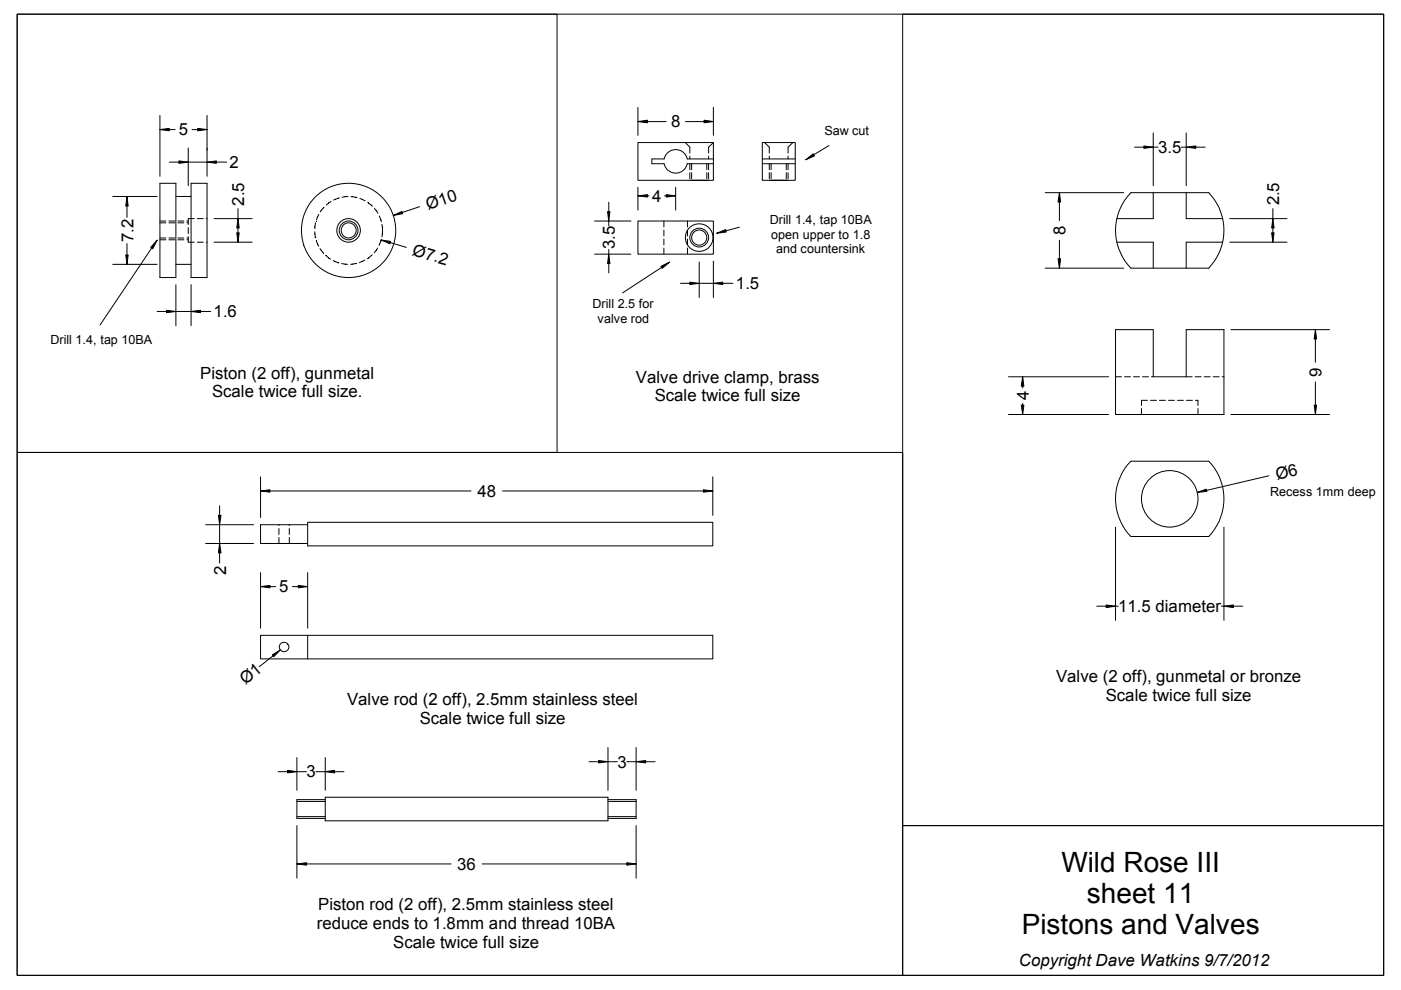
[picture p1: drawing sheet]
<svg xmlns="http://www.w3.org/2000/svg" width="297mm" height="210mm" viewBox="0 0 297 210" stroke-linecap="round" stroke-linejoin="round" font-family="sans-serif">
<g fill="none" stroke="#000" stroke-width=".21">
<path d="M3.6 3h289.8v203.8h-289.8zM3.6 3h114.5v92.9h-114.5zM191.4 3h102v172h-102zM33.9 27.5l2-.3v.5zM33.9 24.5v12.9M33.9 38.9h3.4v19.9h-3.4zM35.9 27.5h1.2M35.9 34.4h2M37.9 34.1l2 .3-2 .2zM39.9 31.4v8M39.9 34.4h4M40.5 38.9h3.4v19.9h-3.4z"/>
<path d="M40.7 27.5h1.2M41.9 27.2l2 .3-2 .2zM43.9 34.4l2-.3v.5zM43.9 24.5v12.9M45.9 34.4h2.1M135.3 30.2h16v8h-16zM135.3 25.8l2-.3v.5zM135.3 22.8v5.9M135.3 39.7v4.8M137.3 25.8h3.9M143.3 39.7v4.8M145.3 25.8h4"/>
<path d="M145.4 30.3l.9 .9v1.3M146.3 33.1v.6M146.3 34.7v1.3M146.3 36.6v1.3M146.3 38.2h3.9M146.6 34.7v1.3M146.6 36.6v1.3M149.3 25.5l2 .3-2 .2zM149.9 34.7v1.3M149.9 36.6v1.3M150.2 33.1v.6M150.2 34.7v1.3"/>
<path d="M150.2 36.6v1.3M151.2 30.3l-1 .9v1.3M151.3 33.7h-5.6a2.51 2.51 0 0 0-2.4-2 2.51 2.51 0 0 0-2.5 2h-2.6v1h2.6a2.51 2.51 0 0 0 2.5 2 2.51 2.51 0 0 0 2.4-2h5.6M151.3 22.8v5.9M161.6 30.2h7v8h-7zM161.6 34.7h7M161.6 33.7h7M162.2 30.3l.9 .9v1.3M163.1 38.2h4M163.1 33.1v.6M163.1 34.7v1.3M163.1 36.6v1.3"/>
<path d="M163.5 34.7v1.3M163.5 36.6v1.3M166.7 34.7v1.3M166.7 36.6v1.3M167.1 33.1v.6M167.1 34.7v1.3M167.1 36.6v1.3M168 30.3l-.9 .9v1.3M170.9 33.9l1.5-1.3 .3 .5zM175.8 30.9l-3.3 1.9M240.5 31.2h2M242.5 30.9l2 .3-2 .3z"/>
<path d="M244.5 28.2v11.2M244.5 31.2h1M250.5 31.2h1M251.5 31.2l2-.3v.6zM251.5 28.2v11.2M253.5 31.2h2M23.9 56h9.4M23.9 41.7h9.4M26.7 54.1h.5l-.3 1.9zM26.9 41.7l.3 2h-.5zM26.9 43.7v2.4M26.9 51.6v2.5"/>
<path d="M32.2 52.6l-11 16.3M33.3 50.9l-.9 1.8-.4-.2zM33.9 46.9h1.3M33.9 47.2h1.3M33.9 50.8h1.3M33.9 50.5h1.3M35.8 46.9h1.3M35.8 47.2h1.3M35.8 50.8h1.3M35.8 50.5h1.3M37.3 56h3.2M37.3 41.7h3.2"/>
<path d="M37.7 46.9h1.3M37.7 47.2h1.3M37.7 50.8h1.3M37.7 50.5h1.3M39.6 46.9h.3M39.6 47.2h.3M39.6 50.8h.3M39.6 50.5h.3M39.9 50.2v1.2h1.3M39.9 48.3v1.2M41.2 46.4h-1.3v1.2M41.8 46.4h1.3"/>
<path d="M41.8 51.4h1.3M43.7 46.4h.2M43.7 51.4h.2M45.4 46.4h8.1M45.4 51.4h8.1M50.2 49.4h.5l-.2 2zM50.5 46.4l.2 1.9h-.5zM50.5 44.2v2.2M50.5 48.3v1.1M66.8 49.1l.1 1.3M66.8 50.3l.1 .1zM66.9 47.2l-.1 1.3"/>
<path d="M67.1 51l.5 1.2M67.6 45.5l-.5 1.2M67.9 52.7l.7 1M68.7 43.9l-.8 1M69.1 54.2l1 .7M70.2 42.7l-1 .8M70.7 55.2l1.1 .6M71.9 42l-1.2 .4M72.4 55.9l1.3 .1M73.8 41.7l-1.3 .1M74.4 41.7l1.3 .2M75.6 55.8l-1.3 .2"/>
<path d="M76.3 42.1l1.1 .5M77.3 55.2l-1.1 .5M78 42.9l.9 .8M78.9 54.1l-1 .8M79.4 44.2l.7 1M80.1 52.6l-.8 1M80.4 45.8l.5 1.2M80.8 50.9l2 .3-.1 .5zM80.8 50.8l-.4 1.2M81 47.6l.1 1.3M81.1 48.9l-.1 1.3M82.8 51.4l3.3 1.1"/>
<path d="M83.4 45.7l1.8-.9 .2 .5zM89 43.8l-3.7 1.2M126.1 46.9h7.7M126.1 53.9h7.7M128.8 44.9h.5l-.2 2zM129.1 53.9l.2 2h-.5zM129.1 42.9v2M129.1 46.9v1M129.1 52.9v1M129.1 55.9v2M135.3 46.9h16v7h-16zM135.3 41.5l2-.2v.5z"/>
<path d="M137.3 41.5h.3M140.1 56.5l1.8-.9-1.5 1.3zM140.3 56.7l-8.3 5.4M140.8 46.9v1.2M140.8 48.8v1.2M140.8 50.7v1.2M140.8 52.6v1.2M140.9 41.5h.4M141.3 41.3l2 .2-2 .3zM145.7 46.9v1.2M145.7 48.8v1.2M145.7 50.7v1.2"/>
<path d="M145.7 52.6v1.2M146.3 59.8l1.9 .3-1.9 .2zM148.2 55.5v7.6M151.3 55.4v7.7M152 49.4l1.8-.7 .2 .5zM156.8 48.2l-2.9 .7M221.6 56.9h16.6M221.6 40.9h16.6M224.3 54.9h.6l-.3 2zM224.6 40.9l.3 1.9h-.6zM224.6 42.8v4M224.6 50.9v4"/>
<path d="M236.8 51.4h7.7v5.5M239.8 40.9h16.5a11.6 11.6 0 0 1 0 16h-16.5a11.4 11.4 0 0 1 0-16zM244.5 40.9v5.5h-7.7M251.5 40.9v5.5h7.7M259.2 51.4h-7.7v5.5M260.7 46.4h12.2M260.7 51.4h12.2M269.6 49.4h.5l-.2 2zM269.9 46.4l.2 1.9h-.5zM269.9 44.2v2.2M269.9 48.3v1.1M33.3 66h2"/>
<path d="M35.3 65.8l2 .2-2 .3zM37.3 60.4v8.6M37.3 66h3.2M40.5 66l2-.2v.5zM40.5 60.4v8.6M42.5 66h2.2M144.3 60.1h2M148.2 60.1h3.1M151.3 60.1l1.9-.3v.5zM153.2 60.1h2.2M213.8 79.9h21.2M216.8 79.9l.3 2h-.6z"/>
<path d="M236.5 79.9h1.3M238.4 79.9h1.3M240.3 79.9h1.3M242.2 79.9h1.3M244.1 79.9h8.7M244.5 79.9v-10h-8v18h23v-18h-8v10M253.4 79.9h1.3M255.3 79.9h1.3M257.2 79.9h1.3M259.1 79.9h.4M261 69.9h20.9M278.9 69.9l.2 2h-.5z"/>
<path d="M278.9 71.9v4.9M3.6 95.9h187.8v110.9h-187.8zM213.8 87.9h21.2M216.5 85.9h.6l-.3 2zM216.8 81.9v.4M216.8 85.5v.4M239.8 97.8h16.5a11.5 11.5 0 0 1 0 15.9h-16.5a11.4 11.4 0 0 1 0-15.9zM242 86.6v1.3M243.3 84.9h-1.3v1.1M243.9 84.9h1.3M245.8 84.9h1.3M247.7 84.9h1.3"/>
<path d="M249.6 84.9h1.3M251.5 84.9h1.3M253.4 84.9h.6v1.1M254 86.6v1.3M261 87.9h20.9M278.6 85.9h.5l-.2 2zM278.9 81v4.9M43.6 111.3h10.2M43.6 115.2h10.2M46.3 109.3h.6l-.3 2zM46.6 115.2l.3 2h-.6zM46.6 107.2v2.1"/>
<path d="M46.6 111.3v3.9M46.6 117.2v2.2M55.2 104.1l2-.3v.6zM55.2 101.1v8.6M57.2 104.1h42.7M59.1 111.3v.1M59.1 112.1v1.2M59.1 114v1.2M61.3 111.3v.1M61.3 112.1v1.2M61.3 114v1.2M65.2 110.7h85.9v5h-85.9z"/>
<path d="M65.2 111.3h-10v3.9h10M106.5 104.1h42.6M149.1 103.8l2 .3-2 .3zM151.1 101.1v8.2M236.5 111.8v19.7M253.9 104.4l1.8-.7 .2 .5zM259.5 111.8v19.7M269 100.9l-13.2 3.1M55.2 134.7h95.9v5h-95.9zM55.2 124.4l2-.3v.5zM55.2 121.4v11.8M57.2 124.4h1.3"/>
<path d="M57.7 138.9l1.7-1.1-1.4 1.4zM57.9 139.1l-2.9 2.3M62 124.4h1.2M63.2 124.1l2 .3-2 .2zM65.2 121.4v11.8M65.2 134.7v5M232.5 128.5h2M234.5 128.3l2 .2-2 .3zM236.5 128.5h.6M258.9 128.5h.6M259.5 128.5l2-.2v.5zM261.5 128.5h2"/>
<path d="M128.9 158.5v9.1M134.9 158.5v9.1M59 163.6h2M61 163.3l1.9 .3-1.9 .3zM62.9 160.6v7M62.9 175v11.2M62.9 163.6h2.1M62.9 169.9h6.1M62.9 173.1h6.1M67 163.6h2M69 163.6l1.9-.3v.6zM69 169.5h-6.1v4h6.1"/>
<path d="M69 160.6v7M69 169h59.9v5h-59.9zM70.9 163.6h2M124.9 161.5h2M126.9 161.2l2 .3-2 .3zM128.9 169.5h6v4h-6M128.9 161.5h2M128.9 169.9h6M128.9 173.1h6M132.9 161.5h2M134.9 161.5l2-.3v.6zM134.9 175v11.2"/>
<path d="M136.9 161.5h2M191.4 175h102v31.8h-102zM62.9 183.2l2.1-.3v.5zM65 183.2h30.6M102.2 183.2h30.7M132.9 182.9l2 .3-2 .2z"/>
<circle cx="73.9" cy="48.8" r="10"/>
<circle cx="73.9" cy="48.8" r="2.5"/>
<circle cx="73.9" cy="48.8" r="1.99"/>
<circle cx="73.9" cy="48.8" r="1.6"/>
<circle cx="148.2" cy="50.4" r="2.93"/>
<circle cx="148.2" cy="50.4" r="1.99"/>
<circle cx="148.2" cy="50.4" r="1.61"/>
<circle cx="248" cy="105.8" r="6"/>
<circle cx="60.2" cy="137.2" r="1.01"/>
</g>
<g fill="#000">
<path d="M33.9 27.5l2-.3v.5l-2-.2h2z" fill-rule="evenodd"/>
<path d="M37.9 34.1l2 .3h-2h2l-2 .2z" fill-rule="evenodd"/>
<path d="M41.9 27.2l2 .3h-2h2l-2 .2z" fill-rule="evenodd"/>
<path d="M43.9 34.4l2-.3v.5l-2-.2h2z" fill-rule="evenodd"/>
<path d="M135.3 25.8l2-.3v.5l-2-.2h2z" fill-rule="evenodd"/>
<path d="M149.3 25.5l2 .3h-2h2l-2 .2z" fill-rule="evenodd"/>
<path d="M170.9 33.9l1.5-1.3 .3 .5-1.8 .8 1.6-1.1z" fill-rule="evenodd"/>
<path d="M242.5 30.9l2 .3h-2h2l-2 .3z" fill-rule="evenodd"/>
<path d="M251.5 31.2l2-.3v.6l-2-.3h2z" fill-rule="evenodd"/>
<path d="M26.9 41.7l.3 2h-.5l.2-2v2z" fill-rule="evenodd"/>
<path d="M26.7 54.1h.5l-.3 1.9v-1.9v1.9z" fill-rule="evenodd"/>
<path d="M33.3 50.9l-.9 1.8-.4-.2 1.3-1.6-1.1 1.7z" fill-rule="evenodd"/>
<path d="M50.2 49.4h.5l-.2 2v-2v2z" fill-rule="evenodd"/>
<path d="M50.5 46.4l.2 1.9h-.5l.3-1.9v1.9z" fill-rule="evenodd"/>
<path d="M80.8 50.9l2 .3-.1 .5-1.9-.8 2 .5z" fill-rule="evenodd"/>
<path d="M83.4 45.7l1.8-.9 .2 .5-2 .4 1.9-.7z" fill-rule="evenodd"/>
<path d="M128.8 44.9h.5l-.2 2v-2v2z" fill-rule="evenodd"/>
<path d="M129.1 53.9l.2 2h-.5l.3-2v2z" fill-rule="evenodd"/>
<path d="M135.3 41.5l2-.2v.5l-2-.3h2z" fill-rule="evenodd"/>
<path d="M140.1 56.5l1.8-.9-1.6 1.1 1.6-1.1-1.5 1.3z" fill-rule="evenodd"/>
<path d="M141.3 41.3l2 .2h-2h2l-2 .3z" fill-rule="evenodd"/>
<path d="M152 49.4l1.8-.7 .2 .5-2 .2 1.9-.5z" fill-rule="evenodd"/>
<path d="M224.3 54.9h.6l-.3 2v-2v2z" fill-rule="evenodd"/>
<path d="M224.6 40.9l.3 1.9h-.6l.3-1.9v1.9z" fill-rule="evenodd"/>
<path d="M269.6 49.4h.5l-.2 2v-2v2z" fill-rule="evenodd"/>
<path d="M269.9 46.4l.2 1.9h-.5l.3-1.9v1.9z" fill-rule="evenodd"/>
<path d="M35.3 65.8l2 .2h-2h2l-2 .3z" fill-rule="evenodd"/>
<path d="M40.5 66l2-.2v.5l-2-.3h2z" fill-rule="evenodd"/>
<path d="M146.3 59.8l1.9 .3h-1.9h1.9l-1.9 .2z" fill-rule="evenodd"/>
<path d="M151.3 60.1l1.9-.3v.5l-1.9-.2h1.9z" fill-rule="evenodd"/>
<path d="M278.9 69.9l.2 2h-.5l.3-2v2z" fill-rule="evenodd"/>
<path d="M216.5 85.9h.6l-.3 2v-2v2z" fill-rule="evenodd"/>
<path d="M216.8 79.9l.3 2h-.6l.3-2v2z" fill-rule="evenodd"/>
<path d="M278.6 85.9h.5l-.2 2v-2v2z" fill-rule="evenodd"/>
<path d="M46.6 115.2l.3 2h-.6l.3-2v2z" fill-rule="evenodd"/>
<path d="M46.3 109.3h.6l-.3 2v-2v2z" fill-rule="evenodd"/>
<path d="M55.2 104.1l2-.3v.6l-2-.3h2z" fill-rule="evenodd"/>
<path d="M149.1 103.8l2 .3h-2h2l-2 .3z" fill-rule="evenodd"/>
<path d="M253.9 104.4l1.8-.7 .2 .5-2 .2 1.9-.4z" fill-rule="evenodd"/>
<path d="M55.2 124.4l2-.3v.5l-2-.2h2z" fill-rule="evenodd"/>
<path d="M57.7 138.9l1.7-1.1-1.5 1.3 1.5-1.3-1.4 1.4z" fill-rule="evenodd"/>
<path d="M63.2 124.1l2 .3h-2h2l-2 .2z" fill-rule="evenodd"/>
<path d="M234.5 128.3l2 .2h-2h2l-2 .3z" fill-rule="evenodd"/>
<path d="M259.5 128.5l2-.2v.5l-2-.3h2z" fill-rule="evenodd"/>
<path d="M61 163.3l1.9 .3h-1.9h1.9l-1.9 .3z" fill-rule="evenodd"/>
<path d="M69 163.6l1.9-.3v.6l-1.9-.3h1.9z" fill-rule="evenodd"/>
<path d="M126.9 161.2l2 .3h-2h2l-2 .3z" fill-rule="evenodd"/>
<path d="M134.9 161.5l2-.3v.6l-2-.3h2z" fill-rule="evenodd"/>
<path d="M62.9 183.2l2.1-.3v.5l-2.1-.2h2.1z" fill-rule="evenodd"/>
<path d="M132.9 182.9l2 .3h-2h2l-2 .2z" fill-rule="evenodd"/>
</g>
<g font-size="5.9">
<text x="225" y="184.8">Wild Rose III</text>
<text x="230.5" y="191.4">sheet 11</text>
<text x="216.7" y="198">Pistons and Valves</text>
</g>
<g font-size="3.6">
<text x="37.9" y="28.7">5</text>
<text x="142.3" y="27">8</text>
<text x="48.7" y="35.6">2</text>
<text x="245.5" y="32.4">3.5</text>
<text x="51.8" y="43.6" transform="rotate(-90 51.8 43.6)">2.5</text>
<text x="90.8" y="44.5" transform="rotate(-18 90.8 44.5)">Ø10</text>
<text x="138.3" y="42.8">4</text>
<text x="271.2" y="43.6" transform="rotate(-90 271.2 43.6)">2.5</text>
<text x="28.3" y="51.4" transform="rotate(-90 28.3 51.4)">7.2</text>
<text x="130.4" y="52.9" transform="rotate(-90 130.4 52.9)">3.5</text>
<text x="225.9" y="49.8" transform="rotate(-90 225.9 49.8)">8</text>
<text x="87.2" y="54.1" transform="rotate(16 87.2 54.1)">Ø7.2</text>
<text x="156" y="61.3">1.5</text>
<text x="45.3" y="67.3">1.6</text>
<text x="42.5" y="80.3">Piston (2 off), gunmetal</text>
<text x="134.8" y="81.1">Valve drive clamp, brass</text>
<text x="280.2" y="79.9" transform="rotate(-90 280.2 79.9)">9</text>
<text x="45" y="84.2">Scale twice full size.</text>
<text x="138.8" y="85.1">Scale twice full size</text>
<text x="218.1" y="84.9" transform="rotate(-90 218.1 84.9)">4</text>
<text x="270.8" y="101.7" transform="rotate(-13 270.8 101.7)">Ø6</text>
<text x="101.2" y="105.3">48</text>
<text x="47.9" y="122" transform="rotate(-90 47.9 122)">2</text>
<text x="59.2" y="125.6">5</text>
<text x="237.1" y="129.8">11.5 diameter</text>
<text x="52" y="145.2" transform="rotate(-38 52 145.2)">Ø1</text>
<text x="73.6" y="149.6">Valve rod (2 off), 2.5mm stainless steel</text>
<text x="223.9" y="144.7">Valve (2 off), gunmetal or bronze</text>
<text x="234.4" y="148.7">Scale twice full size</text>
<text x="89" y="153.5">Scale twice full size</text>
<text x="65" y="164.8">3</text>
<text x="130.9" y="162.7">3</text>
<text x="96.9" y="184.4">36</text>
<text x="67.2" y="196.9">reduce ends to 1.8mm and thread 10BA</text>
<text x="67.5" y="193">Piston rod (2 off), 2.5mm stainless steel</text>
<text x="83.4" y="200.9">Scale twice full size</text>
<text x="216" y="204.9">Copyright Dave Watkins 9/7/2012</text>
</g>
<g font-size="2.7">
<text x="174.8" y="28.7">Saw cut</text>
<text x="163.2" y="47.6">Drill 1.4, tap 10BA</text>
<text x="163.5" y="50.6">open upper to 1.8</text>
<text x="164.5" y="53.6">and countersink</text>
<text x="125.6" y="65.4">Drill 2.5 for</text>
<text x="126.7" y="68.4">valve rod</text>
<text x="10.7" y="72.9">Drill 1.4, tap 10BA</text>
<text x="269.3" y="105.2">Recess 1mm deep</text>
</g>
</svg>
